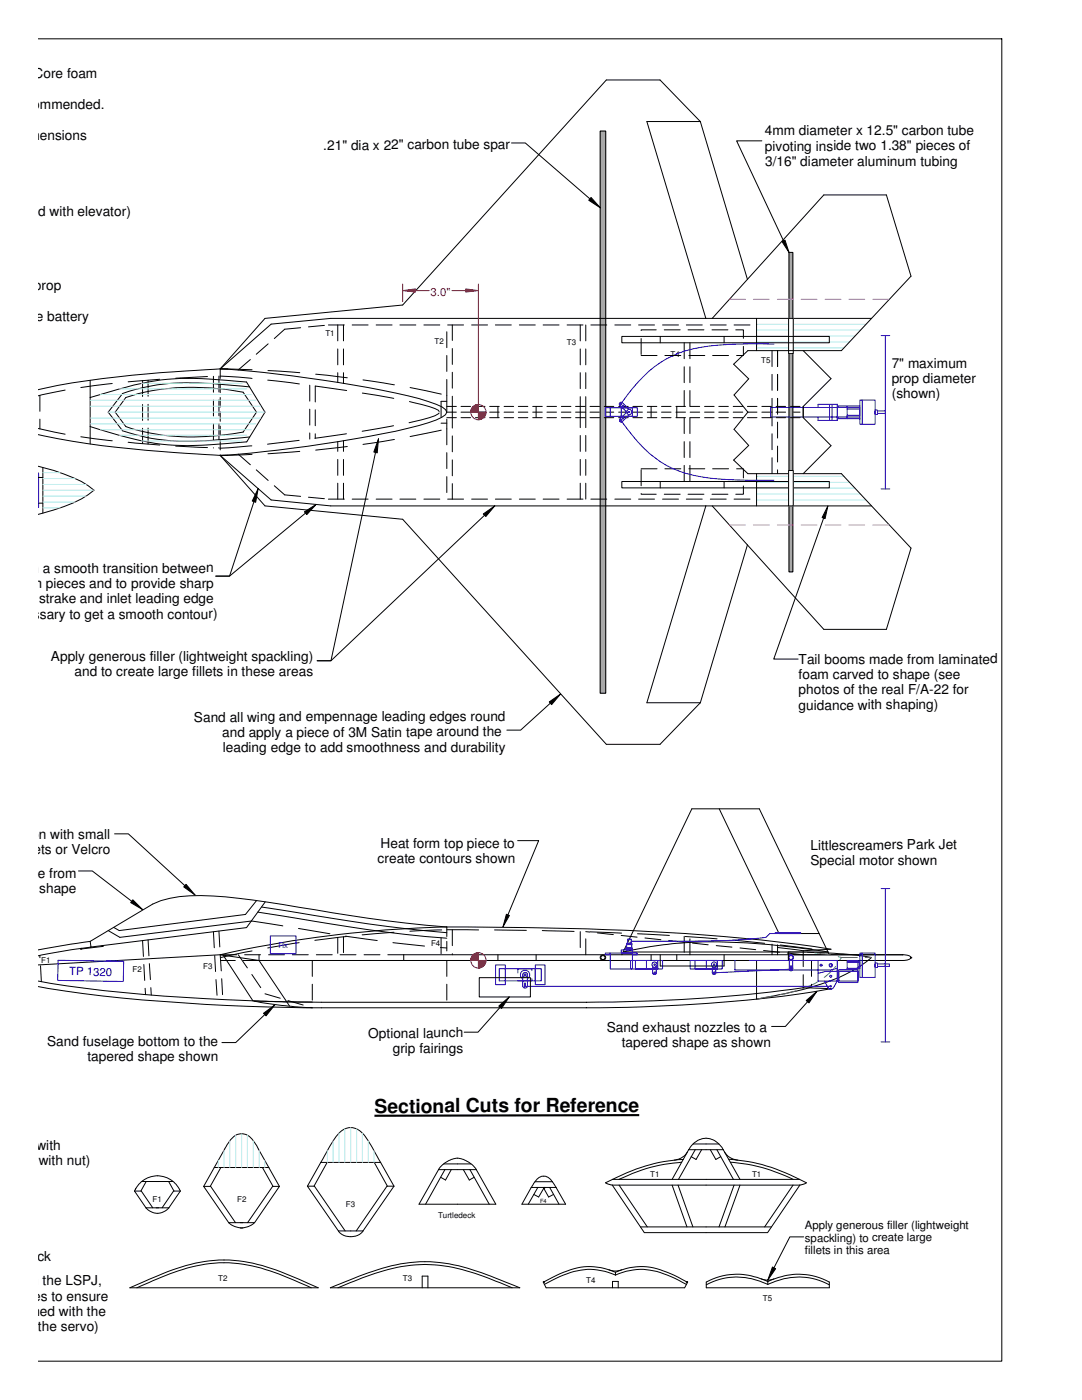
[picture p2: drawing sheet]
<svg xmlns="http://www.w3.org/2000/svg" width="216mm" height="279mm" viewBox="0 0 216 279" stroke-linecap="round" stroke-linejoin="round" font-family="sans-serif">
<g fill="none" stroke="#000" stroke-width=".2">
<path d="M89.2 82.3h1.9M92 82.3h1.9M94.9 82.3h1.9M97.7 82.3h1.9M100.6 82.3h1.9M103.4 82.3h1.9M106.3 82.3h1.9M109.1 82.3h1.9M112 82.3h1.9M114.9 82.3h1.9M117.7 82.3h1.9M120.6 82.3h1.9"/>
<path d="M123.4 82.3h1.9M126.3 82.3h1.9M129.2 82.3h1.9M132 82.3h1.9M134.9 82.3h1.9M137.7 82.3h1.9M140.6 82.3h1.9M143.4 82.3h1.9M146.3 82.3h1.9M149.1 82.3h1.9M152 82.3h1.9M154.9 82.3h1.9"/>
<path d="M157.7 82.3h1.9"/>
</g>
<path d="M151 69.4h17.4M151 68.2h18.5M151 67.1h19.6M151 65.9h20.7M151 64.7h21.8" fill="none" stroke="#ade9e9" stroke-width=".2"/>
<path d="M119.8 26.2h1.1v112.1h-1.1z" fill-rule="evenodd" fill="#a8a8a8"/>
<path d="M119.8 26.2h1.1v112.1h-1.1z" fill="none" stroke="#a8a8a8" stroke-width=".2"/>
<path d="M157.4 50.4h.8v63.7h-.8z" fill-rule="evenodd" fill="#a8a8a8"/>
<path d="M157.4 50.4h.8v63.7h-.8z" fill="none" stroke="#a8a8a8" stroke-width=".2"/>
<g fill="none" stroke="#000" stroke-width=".2">
<path d="M119.8 26.2h1.1v112.1h-1.1zM139.7 24.3l-8-8.3h-10.7l-40.7 44.9-27.4 2.6M139.7 24.3l9.4 31.5M139.7 24.3h-10.6l11.7 39.2h33.1M149.1 55.8l-7 7.7M157.4 50.4h.8v63.7h-.8zM181.8 55.1l-4.9-16.2h-12.5l-15.3 16.9M25.1 79.3a47.2 47.2 0 0 1 23.4-1l2.7 4-2.7 3.9a46.6 46.6 0 0 1-23.4-1.1l-2.1-2.8zM49.2 76.2l3.7 6.1-3.7 5.9M49.8 77.2l-3.2-.3a60.2 60.2 0 0 0-16.3 .1l-3.4 .8-2.4 .7-2.9 3.8 2.9 3.7a43.3 43.3 0 0 0 19.1 1.8l6.2-.6M146.5 78.8l2.7 3.5M89.2 81.1h1.9"/>
<path d="M89.2 83.4h1.9M92 81.1h1.9M92 83.4h1.9M94.9 81.1h1.9M94.9 83.4h1.9M97.7 81.1h1.9M97.7 83.4h1.9M100.6 81.1h1.9M100.6 83.4h1.9M103.4 81.1h1.9M103.4 83.4h1.9M106.3 81.1h1.9"/>
<path d="M106.3 83.4h1.9M109.1 81.1h1.9M109.1 83.4h1.9M112 81.1h1.9M112 83.4h1.9M114.9 81.1h1.9M114.9 83.4h1.9M117.7 81.1h1.9M117.7 83.4h1.9M120.6 81.1h1.9M120.6 83.4h1.9M123.4 81.1h1.9"/>
<path d="M123.4 83.4h1.9M126.3 81.1h1.9M126.3 83.4h1.9M129.2 81.1h1.9M129.2 83.4h1.9M132 81.1h1.9M132 83.4h1.9M134.9 81.1h1.9M134.9 83.4h1.9M137.7 81.1h1.9M137.7 83.4h1.9M140.6 81.1h1.9"/>
<path d="M140.6 83.4h1.9M143.4 81.1h1.9M143.4 83.4h1.9M146.3 81.1h1.9M146.3 83.4h1.9M149.1 81.1h1.9M149.1 83.4h1.9M152 81.1h1.9M152 83.4h1.9M154.9 81.1h1.9M154.9 83.4h1.9M157.7 81.1h1.9"/>
<path d="M157.7 83.4h1.9M160.3 81.1v2.3M52.9 101l27.4 2.6 40.7 44.9h10.7l8-8.2M142.1 101l22.3 24.6h12.5l4.9-16.2M149.1 108.8l-9.4 31.5M173.9 101h-33.1l-11.7 39.3h10.6M143.5 161.4l11.9 24.9h8M7.6 196.9a319.4 319.4 0 0 0 45.6 4.1l7.5 .1h56.3a302.3 302.3 0 0 0 47.1-3.5l1.7-.3-5.5-.2M43.9 190.5l7.8 1.2h28.9M43.9 190.5l-36.3 2.1M44.1 190.5h3.1M44.5 190.6l6 9.1a71 71 0 0 0 11.8 1.4"/>
<path d="M48.8 190.5h3.2M52.9 180l-3.7 5.1M53.6 190.5h3.2M58.3 190.5h3.2M63.1 190.5h3.2M67.9 190.5h3.1M72.6 190.5h3.2M77.4 190.5h102.8M80.6 190.5v1.2h99.6M89.2 185a423.1 423.1 0 0 1-35.8-5l-2.9-.4a61.8 61.8 0 0 0-14.7-.7l-3.7 .8-1.6 .7-12.5 7.5-10.4 1.7M89.2 185a228.8 228.8 0 0 0-45.3 5.5M89.2 185v1.9"/>
<path d="M89.2 187.9v1.9M124.1 190.5l13.9-29.1h13.5l14 29.1M157.3 190a97.5 97.5 0 0 1 16.6 1.1 31.8 31.8 0 0 1-12.5 6l-4.9 1.2-5.5 1.1M180.1 190.5l.5 .1a1.19 1.19 0 0 1 1.1 .4M181.7 191.1a1.44 1.44 0 0 1-1.6 .6M181.7 191.1h.1M181.7 191.2h.1M181.7 191.1v.1"/>
</g>
<path d="M171.6 79.8h3v4.9h-3zM172 79.8v4.9M175.8 67h1.7M176.7 67v30.6M169 81.6h2.6v1.3h-2.6M169 81v2.6M171.6 81.3h-17.8v1.9h17.8M174.6 81.8h.5v.9h-.5zM174.6 82v.5M175.1 82.5h1.6M175.1 82h1.6M175.8 97.6h1.7" fill="none" stroke="#00f" stroke-width=".2"/>
<path d="M157.4 63.5h.9v7.1h-.9z" fill-rule="evenodd" fill="#fff"/>
<path d="M157.4 63.5h.9v7.1h-.9z" fill="none" stroke="#fff" stroke-width=".2"/>
<g fill="none" stroke="#000" stroke-width=".2">
<path d="M181.8 55.1l-13.9 14.9h-18.7l-2.8 2.7 3 2.9-2.9 3.2M8 78.9v3.2M13 77.9l-5.4 1.1M22.4 76.5l-6.3 .8M28.4 75.9v3.2M29.5 75.9v3.2M31.9 75.7l-6.3 .5M41.4 75.1l-6.3 .4M42.6 75.1v3.2M42.6 79.8v3.2M43.7 75.1v3.1M43.7 79.8v3.2"/>
<path d="M43.9 73.6l6.4 .2M43.9 75.1l6.4 .4M43.9 73.6l-2.8 .2a259.3 259.3 0 0 0-29.6 3.1l-3.9 .9M43.9 73.6a257 257 0 0 1 39.7 5.9 14.8 14.8 0 0 1 5.3 2.2l.3 .6-.3 .5a14 14 0 0 1-5.3 2.1 244 244 0 0 1-30.9 5.2l-8.8 .8M43.9 73.6v1.9M43.9 76.5v1.9M43.9 79.3v1.9M43.9 73.6h1.6M49.2 76.2a79.8 79.8 0 0 0-17-.4 79.2 79.2 0 0 0-14.2 3.5v5.8a68.6 68.6 0 0 0 16.8 3.8 96.3 96.3 0 0 0 14.4-.7M52.9 63.5l-9 10.1M53.4 75.9l6.3 .7M53.5 74l6.3 .4"/>
<path d="M61.8 76.9v3.2M63 74.7l6.3 .7M65.5 64.9h3.2M66 63.5h74.8M67.4 64.9v3.1M67.4 69.6v3.2M67.4 74.4v1.9M68.5 64.9v3.1M68.5 69.6v3.2M68.5 74.4v2.1M69.2 77.9l-6.3-.9v3.2M70.3 64.9h3.1"/>
<path d="M72.3 78.4l6.3 1.1M72.4 75.8l6.3 1M75.1 64.9h3.1M79.8 64.9h3.2M81.8 77.3l6.3 1.4M84.6 64.9h3.2M89.2 66.2v3.2M89.2 71v3.1M89.2 75.7v6.4M89.3 64.9h3.2M90.3 64.9v3M90.3 69.6v3.1"/>
<path d="M90.3 74.3v3.2M90.3 79.1v6.3M94.1 64.9h3.2M98.8 64.9h3.2M103.6 64.9h3.2M108.4 64.9h3.1M113.2 64.9h3.1M115.8 64.9v3.1M115.8 69.6v3.2M115.8 74.4v3.2M115.8 79.2v6.1M116.9 64.9v3.1"/>
<path d="M116.9 69.6v3.2M116.9 74.4v3.2M116.9 79.2v6.1M117.9 64.9h3.2M122.7 64.9h3.2M124.1 67.1h41.4v1.3h-41.4zM127.4 64.9h3.2M132.2 64.9h3.2M136.5 68.4v3.2M136.5 73.2v3.2M136.5 77.9v3.2M136.9 64.9h3.2"/>
<path d="M137.7 68.4v3.2M137.7 73.2v3.2M137.7 77.9v3.2M141.7 64.9h3.2M146.5 64.9h3.1M151 63.5v6.5M154.1 70v3.2M154.1 74.7v3.2M154.1 79.5v5.5M155.2 70v3.2M155.2 74.7v3.2M155.2 79.5v3.2"/>
<path d="M160.3 70l5.5 5.6-5.5 5.5v2.3l5.5 5.5-5.5 5.6M7.6 85.5l5.4 1.2M7.6 86.7a213.8 213.8 0 0 0 33.5 4l2.8 .2M8 83.7v1.9M16.1 87.2l6.3 .8M25.6 88.3l6.3 .5M28.4 80.7v3.2M28.4 85.5v3M29.5 80.7v3.2M29.5 85.4v3.2M35.1 89l6.3 .3M42.6 84.6v3.2"/>
<path d="M42.6 89.4h.1M43.7 84.6v3.2M43.7 89.3v.2M43.9 82.2v1.9M43.9 85v2M43.9 87.9v1.9M43.9 90.8v.1M43.9 90.9h1.6M43.9 90.9l9 10.1M50.2 89l-6.3 .5M50.3 90.7l-6.4 .2M59.7 87.9l-6.3 .7"/>
<path d="M59.8 90.1l-6.3 .5M61.8 81.7v3.1M61.8 86.4v1.2M62.9 81.8v3.2M62.9 86.6v.9M65.5 99.6h3.2M67.4 88.1v2M67.4 91.7v3.2M67.4 96.4v3.2M68.5 88v2.1M68.5 91.7v3.2M68.5 96.4v3.2"/>
<path d="M69.1 86.6l-6.3 .9M69.3 89.1l-6.3 .7M70.3 99.6h3.1M75.1 99.6h3.1M78.5 85l-6.2 1.1M78.7 87.7l-6.3 1M79.8 99.6h3.2M81.7 80.1l.6 .2a19.7 19.7 0 0 1 5.2 1.6l.1 .2M84.6 99.6h3.2M87.6 82.4a15.8 15.8 0 0 1-6 2M88 84.5h1.2M88.1 85.9l-6.3 1.2"/>
<path d="M89.2 80.1h-1.2v3.2M89.2 83.7v5.1M89.2 90.3v3.2M89.2 95.1v3.2M89.3 99.6h3.2M90.3 87v3.2M90.3 91.8v3.2M90.3 96.5v3.1M94.1 99.6h3.2M98.8 99.6h3.2M103.6 99.6h3.2M108.4 99.6h3.1"/>
<path d="M113.2 99.6h3.1M115.8 86.9v3.2M115.8 91.7v3.2M115.8 96.4v3.2M116.9 86.9v3.2M116.9 91.7v3.2M116.9 96.4v3.2M117.9 99.6h3.2M122.7 99.6h3.2M124.1 96.1h41.4v1.3h-41.4zM127.4 99.6h3.2M132.2 99.6h3.2"/>
<path d="M136.5 83.4v3.1M136.5 88.1v3.2M136.5 92.9v3.2M136.9 99.6h3.2M137.7 83.4v3.1M137.7 88.1v3.2M137.7 92.9v3.2M141.7 99.6h3.2M146.5 99.6h3.1M149.2 82.3l-2.7 3.4 2.9 3.2-3 2.9 2.8 2.7h18.7l13.9 14.9M151 94.5v6.5M154.1 86.6v3.1"/>
<path d="M154.1 91.4v3.1M155.2 84.2v3.2M155.2 89v3.2M155.2 93.8v.7M66 101h74.8M8 190.7v.4M8.1 192.7l.2 3.2M16.1 189.3h.1M16.1 189.4h.1M16.1 189.3v.1M18 187.9l.2 1.1-3.9 .5-6.7 1.3M20.4 188.7h.1"/>
<path d="M20.4 188.9h.1M20.4 188.9l-4.3 .5M20.4 188.7v.2M28.4 187.7l.2 3.2M28.7 192.5l.2 3.2M29 197.2v1.3M29.5 187.6l.2 3.2M29.8 192.3l.2 3.2M30.1 197.1l.1 1.5M42.6 186l.2 3.1M42.8 190.7l.2 3.2M43.1 195.5l.2 3.1"/>
<path d="M43.7 185.8l.2 3.2M43.9 190.6l.3 3.2M44 191.7h2.9M44.2 195.3l.2 3.2M47.5 190.5l1.9 2.7M48.5 191.7h3.2l6.1 9.1M49.2 185.1l-31.2 3.9M50.2 183.8l6.2 1M50.2 194.5l1.8 2.6M50.3 189.8l-6.2 1.3M50.8 199.8l11.5 .2M51.4 182l1.9 .3a413.5 413.5 0 0 0 35.9 4.9"/>
<path d="M52.2 181l4.2 .7a400.9 400.9 0 0 0 32.8 4.4M52.9 198.3l3 .9M57.4 199.7l3.1 .9M59.6 185.3l6.2 1.1M59.7 188.1l-6.3 1.1M62.3 191.7v3.2M62.3 196.4v3.2M67.4 187.1v3.1M68.5 186.9v3.2M69 186.8l6.3 .9M69.1 186.9l-6.3 .8M78.4 188.1l6.3 .7"/>
<path d="M78.6 186.1l-6.3 .5M87.9 189.1l1.3 .1M88 187.2v3.1M88.1 185.6l-6.3 .2M89.2 185a634 634 0 0 1 62.6 2.6l7.1 .8 6.9 1-5.5 .3M89.2 185.5l6.3 .1M89.2 191.7v3.2M89.2 196.4v3.2M90.3 185.5v3.2M90.3 190.3v.2M98.7 185.6l6.3 .1M108.2 185.7l6.4 .2"/>
<path d="M115.8 185.9v3.2M116.9 187.4v3.1M116.9 185.9l.7 .1M117.7 186l6.3 .2M119.2 186.2l3.2 .3M124 186.7l3.1 .3M124.4 190a76.8 76.8 0 0 1 15.9-2 149 149 0 0 1 24.9 2zM127.2 186.4l6.4 .3M128.7 187.2l3.2 .3M133.4 187.7l3.2 .3M136.5 186.9v3.1M136.7 186.9l6.4 .5"/>
<path d="M137.7 187.4v3.1M138.2 188.2l3.1 .4M142.9 188.7l3.1 .3M146.2 187.6l6.4 .7M147.7 189.2l3.1 .3M151 191.7v7.7M152.4 189.7l3.1 .3M154.1 188.4v2.1M155.2 189.1l5.1 .6M155.2 188.6v1.9M155.7 188.6l6.3 .8M157.1 190.2l3.2 .3"/>
<path d="M158.3 190.5h21.9M160.3 194.5v2.6a310.6 310.6 0 0 1-43.3 2.9h-52.8a420.6 420.6 0 0 1-50.8-3.2l-5.8-1M160.3 189.7v3.2M161.9 191.7v3.2M161.9 196.4v.6M62 201l.3 .1"/>
</g>
<g fill="none" stroke="#7d00ff" stroke-width=".2">
<circle cx="157.8" cy="191.1" r=".39"/>
<circle cx="157.8" cy="191.1" r=".47"/>
</g>
<path d="M154.1 198.8l-3.1 .6M157.8 190l3.2 .1M158.7 197.8l-3 .7M162.6 190.2l3.1 .4M163.1 196l-2.9 1.3M166.7 192.9l-.8 .9-1.4 1.3M167.3 190.9l.6 .2M167.9 191.1l-.3 .5M167.9 191.1h3.2M172.6 191.1h1.3" fill="none" stroke="#30cd30" stroke-width=".2"/>
<g fill="none" stroke="#ade9e9" stroke-width=".2">
<path d="M18 79.9h33.1M20 78.7h30.1M23.8 77.6h25.4M28.2 76.5h20.1M18 81.1h34M18 83.4h34M18 84.6h33.1M20 85.8h30.1M21.6 82.3h31.3M23.8 86.9h25.4M28.2 88h20.1M151 99.8h21.8"/>
<path d="M151 98.6h20.7M151 97.4h19.6M151 96.3h18.5M151 95.1h17.4"/>
</g>
<g fill="none" stroke="#f0f" stroke-width=".2">
<path d="M145.6 59.7h3.2M150.3 59.7h3.2M155.1 59.7h3.2M159.9 59.7h3.1M164.6 59.7h3.2M169.4 59.7h3.2M174.2 59.7h3.1M145.6 104.8h3.2M150.3 104.8h3.2M155.1 104.8h3.2M159.9 104.8h3.1M164.6 104.8h3.2"/>
<path d="M169.4 104.8h3.2M174.2 104.8h3.1"/>
</g>
<g fill="none" stroke="#00f" stroke-width=".2">
<path d="M154.4 68.7a71.4 71.4 0 0 0-16 .9 20.9 20.9 0 0 0-12.2 8l-2.2 2.9M175.8 177.3h1.7M176.7 177.3v30.6M104.9 196.9h60.9M146.6 191.7v1.9h19.2l1.2-.3M149.5 191.7h17.5v4.1l-.7 1.3M157.5 191.5v2l.2 .3 .4-.1 .1-.3v-1.9M157.7 192.8h.2v.2h-.2zM157.7 193.3h.2v.2h-.2zM157.9 193.4l-15.4 .7M163.2 191.7v4.1h4.1M163.6 192.6l.3-.2 .1 .3-.3 .1z"/>
<path d="M164.5 195.8l.7 1.3M165.2 197.1a.62 .62 0 0 0 .6 .3 .62 .62 0 0 0 .5-.3M165.6 194.7h.3v.3h-.3zM165.6 196.7h.3v.2h-.3zM167.3 193.5h3.9v2.6h-3.9zM167.3 193.8h3.9v2h-3.9zM167.3 193.6v1.9M167.3 193.8h-2.5l-1.6 .5M169 192h2.6v1.3h-2.6zM169 191.7h2.2v.3h-2.2zM169 193.3v.2M171.2 192v1.5"/>
<path d="M171.6 190.2h3v4.9h-3zM172 190.2v4.9M174.6 192.2h.5v.9h-.5zM174.6 192.4v.5M175.1 192.4h1.6M175.1 192.9h1.6M176.7 192.4h.8v.5h-.8zM175.8 207.9h1.7"/>
<circle cx="157.8" cy="191.1" r=".52"/>
<circle cx="165.8" cy="192.6" r=".35"/>
<circle cx="165.8" cy="192.6" r=".26"/>
</g>
<circle cx="95.5" cy="82.2" r="1.52" fill="none" stroke="#f00" stroke-width=".2"/>
<path d="M94.3 81.2l.5-.3 .7-.2v1.6h-1.6l.1-.6z" fill-rule="evenodd" fill="#f00"/>
<path d="M94.3 81.2l.5-.3 .7-.2v1.6h-1.6l.1-.6z" fill="none" stroke="#f00" stroke-width=".2"/>
<path d="M95.5 82.3h1.5a1.58 1.58 0 0 1-1.5 1.5z" fill-rule="evenodd" fill="#f00"/>
<g fill="none" stroke="#f00" stroke-width=".2">
<path d="M95.5 82.3h1.5a1.58 1.58 0 0 1-1.5 1.5z"/>
<circle cx="95.5" cy="191.7" r="1.53"/>
</g>
<g fill="none" stroke="#000" stroke-width=".2">
<circle cx="120.3" cy="191.1" r=".55"/>
<circle cx="120.3" cy="191.1" r=".42"/>
</g>
<path d="M94.3 190.6l.5-.3 .7-.2v1.6h-1.6l.1-.6z" fill-rule="evenodd" fill="#f00"/>
<path d="M94.3 190.6l.5-.3 .7-.2v1.6h-1.6l.1-.6z" fill="none" stroke="#f00" stroke-width=".2"/>
<path d="M95.5 191.7h1.5l-.2 .7a1.51 1.51 0 0 1-1.3 .8z" fill-rule="evenodd" fill="#f00"/>
<path d="M80.3 56.7v3.5M82.9 58h2.7M90.2 58h2.7M95.5 56.7v24.9M95.5 191.7h1.5l-.2 .7a1.51 1.51 0 0 1-1.3 .8z" fill="none" stroke="#f00" stroke-width=".2"/>
<g fill="none" stroke="#00f" stroke-width=".2">
<path d="M125.8 191.7h6.4v1.7h-6.4zM126.8 191.7h4.4v1.7h-4.4zM129 191.7h2.2v1.7h-2.2zM130.3 192.9l-.1 1.3 .2 .3h.3l.2-.2v-1.4M130.5 192.4h.2v.2h-.2zM130.5 194h.2v.2h-.2zM137.7 191.7h6.4v1.7h-6.4zM138.7 191.7h4.4v1.7h-4.4zM140.9 191.7h2.2v1.7h-2.2zM142.2 192.9l-.1 1.2 .2 .4h.3l.2-.2v-1.4M142.4 192.4h.2v.2h-.2zM142.4 194h.2v.2h-.2z"/>
<path d="M154.7 186.1h5.1v.2h-5.1zM154.7 186.3h-1.1l-.8 .8-7 .6-7.5 .1h-12.4"/>
<circle cx="130.6" cy="192.5" r=".52"/>
<circle cx="142.5" cy="192.5" r=".52"/>
</g>
<g fill="none" stroke="#000" stroke-width=".2">
<path d="M7.6 7.7h192.3v264h-192.3M102.1 28.5h2.7l12.9 11.2M117.9 39.4l1.9 2.1-2.3-1.5zM18 75.9v3.4M50 71.8l-2.5 2M53.5 68.6l-2.4 2.1M60 65.4l-3.2 .3-2.1 1.9M64.7 64.9l-3.1 .3M66 63.5l-11.9 1.2-10.2 8.9M127.9 67.6v3.1M127.9 71h3.2M130.9 65.8h-3v.2"/>
<path d="M131.7 67.1v1.3M132.5 65.8h3.2M132.7 71h3.1M137.3 65.8h3.2M137.5 71h3.1M142.1 65.8h3.1M142.2 71h3.2M144.5 67.1v1.3M146.8 65.8h1.5v1.7M148.3 69.1v1.9h-1.3M18 85.1v3.5M43.9 90.9l10.2 8.9 11.9 1.2"/>
<path d="M47.5 90.6l2.5 2.2M51.1 93.8l2.4 2.1M54.7 96.9l2.1 1.9 3.2 .3M61.6 99.2l3.1 .3M99.4 81.1v2.3M107 81.1v2.3M127.9 98.5v.1h3M127.9 93.6h3.2M127.9 93.8v3.1M129.9 81.1v2.3M131.7 96.1v1.3M132.5 98.6h3.2"/>
<path d="M132.7 93.6h3.1M135 81.1v2.3M137.3 98.6h3.2M137.5 93.6h3.1M142.1 98.6h3.1M142.2 93.6h3.2M144.5 96.1v1.3M147 93.6h1.3v1.8M148.3 97v1.6h-1.5M51.7 190.5v1.2M99.4 190.5v1.2M107 190.5v1.2"/>
<path d="M129.9 190.5v1.2M131.7 190.5v2.3h12.8v-2.3M135 190.5v1.2M26.8 237.7l2.3 3.3M26.8 237.7h1.4l2.3 3.3M27 237.4a4.9 4.9 0 0 1 4.6-2.7 4.9 4.9 0 0 1 4.4 3M27.1 237.2l-.3 .5M28.3 235.8h6.2M29.2 235.8l-1.1 1.9M33.7 235.8l1 1.9M36 237.7h-1.4l-2.3 3.3M36 237.7l-2.3 3.3"/>
<path d="M40.6 236.8h1.4l5 7.2M40.6 236.8l5 7.2M42.8 233h10.8M44.1 233l-2.1 3.8M52.4 233l2.1 3.8M53.6 233l-2-3.7a4.7 4.7 0 0 0-3.2-3 3.1 3.1 0 0 0-2.8 1.8l-5 8.7M53.6 233l2.2 3.8M55.8 236.8h-1.4l-5 7.2M55.8 236.8l-5 7.2M61.3 236.7h1.4l6.2 9M61.3 236.7l6.2 9M64 232l2-3.5a6.2 6.2 0 0 1 3.3-3.4 3.5 3.5 0 0 1 3.9 2.1l2.7 4.8"/>
<path d="M64 232h11.9M64 232l-2.7 4.7M65.3 232l-2.6 4.7M74.7 232l2.6 4.7M75.9 232l2.7 4.7M78.6 236.7l-6.2 9M78.6 236.7h-1.4l-6.1 9M87.5 233.4a4.6 4.6 0 0 1 4.6-2.1 5.5 5.5 0 0 1 2.9 2.1M87.5 233.4l-3.9 6.9h15.3l-3.9-6.9M87.5 233.4h7.5M88.5 232.3h5.5M88.8 233.4l-3.9 6.9"/>
<path d="M93.8 233.4l3.8 6.9M122.2 235.4h37.4M122.2 236.5h37.4M122.2 236.5l6.4 9.5h24.6l6.4-9.5M123.5 236.5l5.7 8.4M134.1 236.5l3 8.4M135.3 236.5l3 8.4M136 231.9a32.7 32.7 0 0 0-12.5 3.5M136.4 231.4a36.1 36.1 0 0 0-15.6 4.7l1.4 .4M137.2 229.9a3.4 3.4 0 0 1-2.7 1.6M137.4 229.4a3.7 3.7 0 0 1 6.5-.6l.4 .6M137.4 229.4h6.9"/>
<path d="M137.4 229.4l-3.3 6M138.3 228.3h5.2M138.7 229.4l-3.3 6M140 229.4l-1.1 2-1-.6M141.7 229.4l1.1 2 1-.6M143 229.4l3.3 6M144.3 229.4l3.4 6M144.6 229.9a3.4 3.4 0 0 0 2.6 1.6M145.4 231.4a37.1 37.1 0 0 1 15.5 4.7l-1.3 .4M145.8 231.9a33.2 33.2 0 0 1 12.5 3.5M146.5 236.5l-3 8.4M147.7 236.5l-3 8.4"/>
<path d="M158.2 236.5l-5.6 8.4M25.9 257l2.9-1.3a41.2 41.2 0 0 1 14.9-4.2 35.1 35.1 0 0 1 15.1 3.4l4.7 2.1zM27.3 257a51.5 51.5 0 0 1 14.5-4.8 31.1 31.1 0 0 1 16.2 3l4.1 1.8M29.1 241a2.92 2.92 0 0 0 4.6 0M29.1 241h4.6M45.6 244a4.1 4.1 0 0 0 2.9 1.1M45.6 244h5.2M50.8 244a4.3 4.3 0 0 1-2.8 1.1M65.9 257l2.9-1.2a44.2 44.2 0 0 1 15-4 35.7 35.7 0 0 1 15 3.3l4.9 1.9zM67.4 257a49.6 49.6 0 0 1 15.5-4.6 34.9 34.9 0 0 1 16 3.3l3.3 1.3M67.5 245.7a3.2 3.2 0 0 0 4.9 0M67.5 245.7h4.9"/>
<path d="M84.2 257v-2.3h1.2v2.3M104.1 240.3h8.8M108.4 255.9l.6 1.1h27.6l.6-1.1M108.6 256.3a19.6 19.6 0 0 1 9.3-3l2.7 .4 2.2 .8a12.5 12.5 0 0 1 11.1 .3l3 1.5M108.6 255.8a20.7 20.7 0 0 1 8.6-3 12.5 12.5 0 0 1 5.6 1.1 12.5 12.5 0 0 1 11.1 .3l3 1.6M108.6 255.8h-.2v.1M108.6 255.8v.1h-.2M122.2 257v-1.3h1.2v1.3M127.8 244.9h26.1M136.9 255.8v.1h.3M136.9 255.8h.3v.1M140.9 256.4a13.4 13.4 0 0 1 12.3-.1 13.4 13.4 0 0 1 12.3 .1"/>
<path d="M140.9 255.9a13.1 13.1 0 0 1 12.3-.1 13.1 13.1 0 0 1 12.3 .1v1.1h-24.6z"/>
</g>
<g fill="none" stroke="#ade9e9" stroke-width=".2">
<path d="M43.6 231.6v1.4M44.7 229.6v3.4M45.8 227.7v5.3M47 226.6v6.4M48.2 226.3v6.7M49.4 226.6v6.4M50.5 227.7v5.3M51.7 229.6v3.4M52.8 231.6v1.4M65.3 229.6v2.4M66.5 227.7v4.3M67.6 226.1v5.9"/>
<path d="M68.8 225.3v6.7M70 225v7M71.2 225.3v6.7M72.3 226.1v5.9M73.5 227.7v4.3M74.6 229.6v2.4"/>
</g>
<path d="M117.7 39.7l2.1 1.8-2.3-1.5 .4-.6 1.9 2.1z" fill-rule="evenodd" fill="#000"/>
<path d="M80.3 58l2.6-.3v.6l-2.6-.3h2.6z" fill-rule="evenodd" fill="#f00"/>
<path d="M80.3 58l2.6-.3v.6z" fill="none" stroke="#f00" stroke-width=".2"/>
<path d="M92.9 57.7l2.6 .3h-2.6h2.6l-2.6 .3z" fill-rule="evenodd" fill="#f00"/>
<path d="M92.9 57.7l2.6 .3-2.6 .3z" fill="none" stroke="#f00" stroke-width=".2"/>
<path d="M157.4 63.5h.9v7.1h-.9zM103.3 167.8h4.2l-6.2 14.8M101 182.5l.6 .2-1.2 2.3z" fill="none" stroke="#000" stroke-width=".2"/>
<path d="M101 182.5l.6 .2-1.2 2.3 .9-2.4-.9 2.4z" fill-rule="evenodd" fill="#000"/>
<path d="M157.4 93.9h.9v7.1h-.9z" fill-rule="evenodd" fill="#fff"/>
<path d="M157.4 93.9h.9v7.1h-.9z" fill="none" stroke="#fff" stroke-width=".2"/>
<g fill="none" stroke="#000" stroke-width=".2">
<path d="M152 28.1h-5l9.3 19.9M156 48.2l.6-.3 .8 2.5zM7.6 93a34.7 34.7 0 0 1 10 3.9l1.2 .9a25 25 0 0 1-10.2 4.6l-1 .3M7.6 95.3h1M8.6 93.3v9.1M51.5 97.5l-.5 2.7-.7-.2zM74.9 90.3l-8.9 41.6h-2.7h2.7l30.7-29.1M75.5 87.6l-.2 2.8-.7-.2zM157.4 93.9h.9v7.1h-.9zM7.6 100.4h1M50.7 100.1l-4.9 14.9h-2.7h2.7l15.2-12.6M60.7 102.2l2.4-1.5-1.9 2z"/>
<path d="M96.4 102.6l2.3-1.6-1.8 2.1zM164.3 103.4l-9.9 28.1h4.9M165.2 101l-.6 2.5-.6-.2zM109.6 140.1l2.2-1.6-1.7 2.1zM109.8 140.3l-5.9 5.4h-2.8M15.7 173.8h2.7l7.9 6.1M22.9 166.4h2.7l11.3 10.3M26.5 179.6l1.9 1.9-2.3-1.4zM37.1 176.5l1.8 2.1-2.2-1.6zM51.2 179.7l-2.2 2.8-25.2 3.2-1.1-.6M50.2 183.8l-26.3 3.3-2.3-1.4M95.6 195.1h10.2v3.9h-10.2z"/>
<path d="M157.3 190v1.7M160.9 199.7l2.1-1.8-1.6 2.3zM161.2 199.9l-4.5 5h-2.7M52.6 202.2l2.2-1.6-1.7 2.1zM52.8 202.5l-5.8 5.6h-2.7M99.5 200.8l2.1-1.8-1.5 2.3zM99.8 201l-4.4 5h-2.8M90 233.4l-1.1 2.1-1-.5M92.5 233.4l1.1 2.1 1-.5M106 237a4.2 4.2 0 0 1 2.2-2.3 2.73 2.73 0 0 1 2.5 1.8l.3 .5M106 237h5M106 237l-1.9 3.3"/>
<path d="M106.7 235.8h3.5M107.3 237l-1.9 3.3M108.5 237h.1M108.5 237.2h.1M108.5 237.2l-1 1.7-1-.5M108.5 237.2l1 1.7 .9-.5M108.5 237v.2M109.7 237l1.8 3.3M111 237l1.9 3.3M121.5 253.4a3.3 3.3 0 0 0 2.5 0M122.8 253.9v.6M151.9 255.2a3.3 3.3 0 0 0 2.5 0"/>
<path d="M153.2 255.8v.5M154.1 252.9l.7 .3-1.6 2.3zM160.4 246.8h-2.8l-3.2 6.2"/>
</g>
<g fill="#000">
<path d="M156 48.2l.6-.3 .8 2.5-1.1-2.4 1.1 2.4z" fill-rule="evenodd"/>
<path d="M75.5 87.6l-.2 2.8-.7-.2 .9-2.6-.6 2.7z" fill-rule="evenodd"/>
<path d="M51.5 97.5l-.5 2.7-.7-.2 1.2-2.5-.8 2.6z" fill-rule="evenodd"/>
<path d="M60.7 102.2l2.4-1.5-2.1 1.7 2.1-1.7-1.9 2z" fill-rule="evenodd"/>
<path d="M96.4 102.6l2.3-1.6-2 1.8 2-1.8-1.8 2.1z" fill-rule="evenodd"/>
<path d="M165.2 101l-.6 2.5-.6-.2 1.2-2.3-.9 2.4z" fill-rule="evenodd"/>
<path d="M109.6 140.1l2.2-1.6-2 1.8 2-1.8-1.7 2.1z" fill-rule="evenodd"/>
<path d="M26.5 179.6l1.9 1.9-2.1-1.6 2.1 1.6-2.3-1.4z" fill-rule="evenodd"/>
<path d="M37.1 176.5l1.8 2.1-2-1.9 2 1.9-2.2-1.6z" fill-rule="evenodd"/>
<path d="M160.9 199.7l2.1-1.8-1.8 2 1.8-2-1.6 2.3z" fill-rule="evenodd"/>
<path d="M52.6 202.2l2.2-1.6-2 1.9 2-1.9-1.7 2.1z" fill-rule="evenodd"/>
<path d="M99.5 200.8l2.1-1.8-1.8 2 1.8-2-1.5 2.3z" fill-rule="evenodd"/>
<path d="M154.1 252.9l.7 .3-1.6 2.3 1.2-2.5-1.2 2.5z" fill-rule="evenodd"/>
</g>
<g fill="none" stroke="#00f" stroke-width=".2">
<path d="M7.6 94.4v6.9M120.8 81.4h6.4v1.7h-6.4zM121.8 81.4h4.4v1.7h-4.4zM123.8 80.5h.2v.2h-.2zM123.9 83.8h.1v.2h-.1zM124 81.4h2.2v1.7h-2.2zM124 84a27 27 0 0 0 10.2 9.5 34.2 34.2 0 0 0 13.2 2.3h7M124.2 80.9h.2v.2h-.2zM124.2 83.4h.2v.2h-.2zM125.1 82.3l-1.4 1.4v.4l.4 .1 1.5-1.4M125.5 82.1h.1v.2h-.1zM125.5 81.7l-1.4-1.4h-.3l-.2 .1 .1 .5 1.4 1.3"/>
<path d="M163.2 81.3v-.6h3.8v3.2h-3.8v-.7M165.5 80.7v3.2M166 80.7v3.2M167.3 83.2v.4h4.3M171.6 81h-4.3v.3M11.6 191.6l13.1 .3-.1 4-13.1-.2zM53.9 186.8h5.2v3.5h-5.2zM98.9 192.6h1.9v3.9h-1.9zM99.6 193.3h8.4v2.4h-8.4zM100.8 193.3v2.4M104.3 195.3a.92 .92 0 0 1-.2-1.4 .92 .92 0 0 1 1.4 .1 .92 .92 0 0 1-.3 1.4M104.3 194.5v2.4l.3 .3 .4-.1 .2-.2v-2.4"/>
<path d="M104.6 194.4h.3v.3h-.3zM104.7 194.4h.2v.2h-.2zM104.7 196.2h.2v.2h-.2zM104.7 196.7h.2v.2h-.2zM106.1 193.7v-.4h-2.8v.9M106.1 195.3v.4h-2.7M106.8 192.6h2v3.9h-2zM106.8 193.3v2.4M120.8 190.2h1v.3h-1zM121.8 190.2h4.4v3.2h-4.4zM124 189.6h2.2v.6h-2.2zM124.9 189.2h1.3v.4h-1.3z"/>
<path d="M125.1 188.3h1v.9h-1zM125.1 188.3h1v.2h-1zM125.2 187.4h.7v.9h-.7zM126.2 190.2h1v.3h-1z"/>
<circle cx="125.5" cy="82.2" r=".52"/>
<circle cx="104.8" cy="194.5" r=".47"/>
</g>
<path d="M8.6 99h8.6M8.6 97.8h10.2M8.6 94.3h3.4M8.6 95.5h6.4M8.6 96.7h8.6M8.6 101.3h3.4M8.6 100.2h6.4" fill="none" stroke="#ade9e9" stroke-width=".2"/>
<path d="M74.7 222.5l52.9-.2v.5l-52.9 .1z" fill="#000"/>
<text font-size="3.9" x="74.7" y="222">Sectional Cuts for Reference</text>
<g font-size="2.7">
<text x="-.4" y="15.7">r BlueCore foam</text>
<text x="-.1" y="21.8">ls recommended.</text>
<text x="-.8" y="27.9">(all dimensions</text>
<text x="64.5" y="29.8">.21&quot; dia x 22&quot; carbon tube spar</text>
<text x="152.6" y="27">4mm diameter x 12.5&quot; carbon tube</text>
<text x="152.6" y="30.1">pivoting inside two 1.38&quot; pieces of</text>
<text x="152.7" y="33.1">3/16&quot; diameter aluminum tubing</text>
<text x="1" y="43.2">(mixed with elevator)</text>
<text x="-.9" y="57.9">peed) prop</text>
<text x="-.8" y="64.1">Pro Lite battery</text>
<text x="177.9" y="73.4">7&quot; maximum</text>
<text x="177.9" y="76.5">prop diameter</text>
<text x="177.9" y="79.5">(shown)</text>
<text x="-.7" y="114.3">to form a smooth transition between</text>
<text x=".1" y="117.4">bottom pieces and to provide sharp</text>
<text x="-.8" y="123.5">f necessary to get a smooth contour)</text>
<text x=".2" y="120.4">th the strake and inlet leading edge</text>
<text x="10.2" y="131.9">Apply generous filler (lightweight spackling)</text>
<text x="14.9" y="135">and to create large fillets in these areas</text>
<text x="159.3" y="135.5">foam carved to shape (see</text>
<text x="159.3" y="132.5">Tail booms made from laminated</text>
<text x="159.3" y="138.6">photos of the real F/A-22 for</text>
<text x="159.3" y="141.6">guidance with shaping)</text>
<text x="38.7" y="144">Sand all wing and empennage leading edges round</text>
<text x="44.3" y="147.1">and apply a piece of 3M Satin tape around the</text>
<text x="44.4" y="150.2">leading edge to add smoothness and durability</text>
<text x=".3" y="167.4">held on with small</text>
<text x="-.1" y="170.5">magnets or Velcro</text>
<text x="75.4" y="172.3">create contours shown</text>
<text x="75.9" y="169.2">Heat form top piece to</text>
<text x="161.7" y="172.6">Special motor shown</text>
<text x="161.7" y="169.5">Littlescreamers Park Jet</text>
<text x="-.4" y="178.2">ved to shape</text>
<text x="0" y="175.2">e made from</text>
<text x="9.4" y="208.7">Sand fuselage bottom to the</text>
<text x="73.5" y="207.1">Optional launch</text>
<text x="121.1" y="206">Sand exhaust nozzles to a</text>
<text x="124.1" y="209">tapered shape as shown</text>
<text x="17.4" y="211.8">tapered shape shown</text>
<text x="78.4" y="210.1">grip fairings</text>
<text x=".1" y="232.5">cured with nut)</text>
<text x=".5" y="229.4">aring with</text>
<text x="-.6" y="251.6">ood stick</text>
<text x="-.7" y="256.6">er than the LSPJ,</text>
<text x="-.5" y="262.7">is aligned with the</text>
<text x="-.1" y="259.7">e plates to ensure</text>
<text x="-.6" y="265.8">ain on the servo)</text>
</g>
<text font-size="2.3" fill="#f00" x="85.9" y="59">3.0&quot;</text>
<text font-size="2.3" fill="#00f" x="13.8" y="194.6" transform="rotate(1 13.8 194.6)">TP 1320</text>
<g font-size="2.3">
<text x="160.6" y="245.2">Apply generous filler (lightweight</text>
<text x="160.6" y="247.8">spackling) to create large</text>
<text x="160.6" y="250.3">fillets in this area</text>
</g>
<g font-size="1.6">
<text x="64.9" y="67.1">T1</text>
<text x="86.7" y="68.7">T2</text>
<text x="113.1" y="68.8">T3</text>
<text x="133.8" y="71.2">T4</text>
<text x="151.9" y="72.5">T5</text>
<text x="86" y="188.8">F4</text>
<text x="8.2" y="192.2">F1</text>
<text x="26.5" y="194.1">F2</text>
<text x="40.6" y="193.3">F3</text>
<text x="30.4" y="239.9">F1</text>
<text x="47.3" y="239.9">F2</text>
<text x="129.8" y="234.8">T1</text>
<text x="150.1" y="234.8">T1</text>
<text x="69" y="240.9">F3</text>
<text x="87.4" y="243">Turtledeck</text>
<text x="43.6" y="255.7">T2</text>
<text x="80.4" y="255.6">T3</text>
<text x="117" y="256">T4</text>
<text x="152.2" y="259.6">T5</text>
</g>
<text font-size="1.6" fill="#00f" x="55.6" y="189.2">Rx</text>
<text font-size="1.1" x="107.8" y="240.1">F4</text>
</svg>
